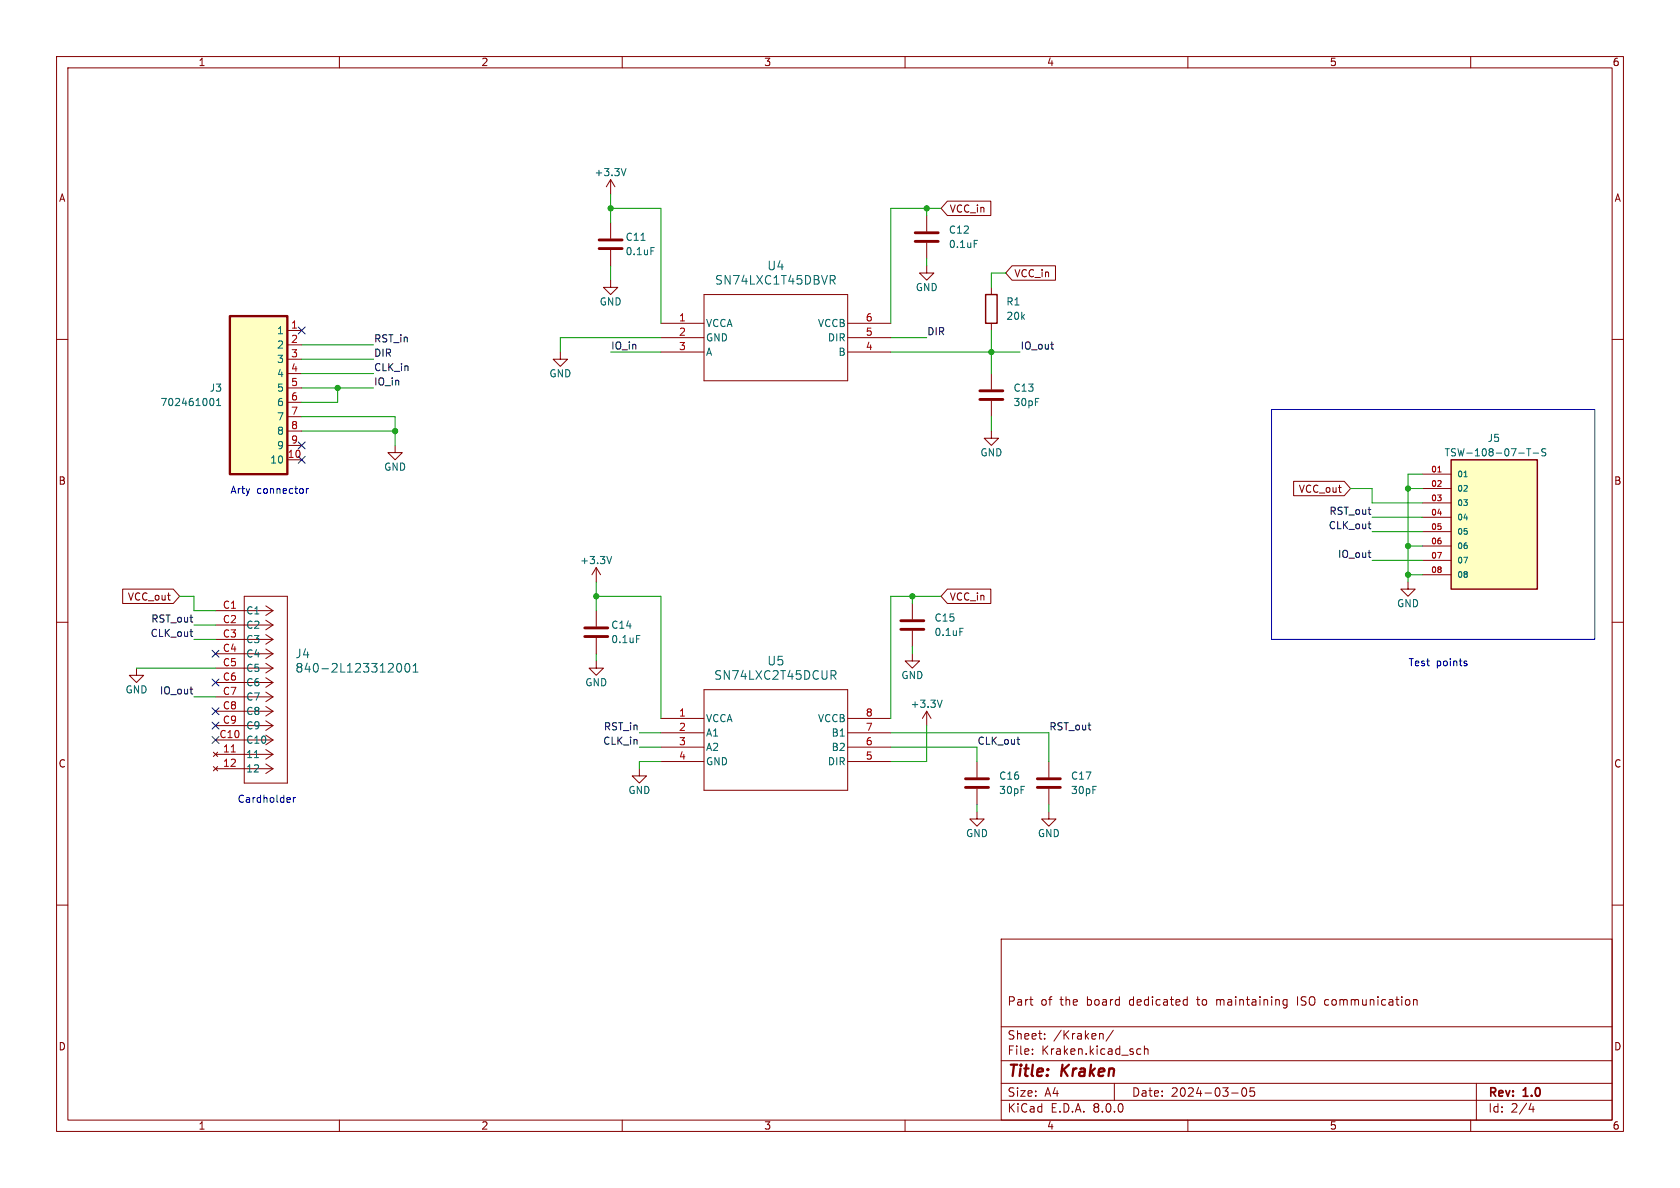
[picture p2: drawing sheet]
<svg xmlns="http://www.w3.org/2000/svg" width="297mm" height="210mm" viewBox="0 0 297 210" stroke-linecap="round" stroke-linejoin="round" font-family="sans-serif">
<g fill="none" stroke="#840000" stroke-width=".18">
<path d="M10 10h277v190h-277zM12 12h273v186h-273zM60 10v2M110 10v2M160 10v2M210 10v2M260 10v2M163.8 38.1v2.8M10 60h2M116.8 57.2h7.7M116.8 59.7h7.7M124.5 52.1h25.4v15.2h-25.4z"/>
<path d="M149.9 57.2h7.6M149.9 59.7h7.6M163.8 47v1.3h1.3l-1.3 1.2-1.2-1.2h1.2M163.8 42.9v2.8M175.3 50.8v1.3M175.3 57.2v1.2M285 60h2M116.8 62.2h7.7M149.9 62.2h7.6M10 110h2M38.1 118.1h10.2M38.1 115.6h10.2"/>
<path d="M38.1 113h10.2M38.1 110.5h10.2M38.1 108h10.2M43.2 105.4h7.6v33h-7.6zM47 119.8l1.3 .9M47 117.3l1.3 .8M47 114.7l1.3 .9M47 112.2l1.3 .8M47 109.6l1.3 .9M47 107.1l1.3 .9M48.3 118.1l-1.3 .9M48.3 115.6l-1.3 .8"/>
<path d="M48.3 113l-1.3 .9M48.3 110.5l-1.3 .8M48.3 108l-1.3 .8M105.4 116.8v1.3h1.3l-1.3 1.3-1.3-1.3h1.3M105.4 100.3l-.8 1.3M105.4 100.3v2.6M105.4 108v2.7M105.4 112.8v2.8M105.4 100.3l.8 1.3M161.3 115.6v1.2h1.3l-1.3 1.3-1.3-1.3h1.3M161.3 106.7v2.8M161.3 111.5v2.8"/>
<path d="M285 110h2M37.7 133l.8 .7M37.7 135.5l.8 .8M38.1 135.9h10.2M38.1 133.4h10.2M38.1 130.8h10.2M38.1 128.3h10.2M38.1 125.7h10.2M38.1 123.2h10.2M38.1 120.7h10.2M38.5 133l-.8 .7M38.5 135.5l-.8 .8"/>
<path d="M47 135l1.3 .9M47 132.5l1.3 .9M47 130l1.3 .8M47 127.4l1.3 .9M47 124.9l1.3 .8M47 122.3l1.3 .9M48.3 135.9l-1.3 .8M48.3 133.4l-1.3 .8M48.3 130.8l-1.3 .9M48.3 128.3l-1.3 .8M48.3 125.7l-1.3 .9M48.3 123.2l-1.3 .8"/>
<path d="M48.3 120.7l-1.3 .8M116.8 127h7.7M116.8 129.5h7.7M116.8 132.1h7.7M116.8 134.6h7.7M124.5 121.9h25.4v17.8h-25.4zM149.9 127h7.6M149.9 129.5h7.6M149.9 132.1h7.6M149.9 134.6h7.6M163.8 125.7l-.7 1.3M163.8 125.7v2.6"/>
<path d="M163.8 125.7l.8 1.3M172.7 134.6v2.8M172.7 139.4v2.8M185.4 134.6v2.8M185.4 139.4v2.8M10 160h2M172.7 143.5v1.3h1.3l-1.3 1.3-1.3-1.3h1.3M185.4 143.5v1.3h1.3l-1.3 1.3-1.3-1.3h1.3M285 160h2M177 166h108v32h-108zM182 176.7h.6M182.5 177.7h.1"/>
<path d="M209.5 176.7l.4 .1M209.9 177.6l-.4 .1M209.9 176.2v1.5M226.8 177.4l.3 .3 .4-.1M227.5 176.8l-.4-.1-.3 .3M227.5 176.7v1.2l-.3 .3-.3-.1M229.4 176.2v1.5M249.9 176.8l.2-.1 .4 .1v.9M249.9 176.7v1M60 198v2M110 198v2M160 198v2"/>
<path d="M177 194.5h108M177 191.5h108M177 187.5h108M177 181.5h108M182.5 186.3v.1M182.5 185.5v.1M184.7 183.6v.1M184.7 182.8v.1M194.6 182.7l.4 .1v.1v.8M196.8 182.1l-1.3 2M197 191.5v3M201.1 186.3h.6"/>
<path d="M201.1 185.5h.6M202.3 185.5l.2-.1 .4 .1 .1 .9M202.3 184.9v1.5M210 198v2M217.7 193.2h1.2M219.7 192.4l.2-.1a.81 .81 0 0 1 .6 .6 .81 .81 0 0 1-.3 .8l-.2 .1a.81 .81 0 0 1-.3-1.4zM221.7 192.3h-.7v.7l.2-.1h.5l.1 .3-.1 .5-.2 .1-.5-.1M260 198v2M261 191.5v6.5M270.7 195l-.4 1.1h.9M271 195.6v1"/>
</g>
<g fill="none" stroke="#006464" stroke-width=".18">
<path d="M146.8 48.7h.6l.2 .3-.1 .4-.7 .1M147.1 49.5l.5 .7M172.2 42.5h.6M108.1 98.4l-.4 1.2M70.3 117.4l.2-.1a.83 .83 0 0 1 .6 .6 .83 .83 0 0 1-.3 .8l-.2 .1a.82 .82 0 0 1-.3-1.4zM71.8 117.4l.1-.1a.83 .83 0 0 1 .6 .6 .83 .83 0 0 1-.3 .8l-.1 .1a.83 .83 0 0 1-.6-.6 .83 .83 0 0 1 .3-.8zM73 118.8h.9M73 117.7l.5-.4v1.5M112.5 112.3h.6M146.9 118.6h.6l.3 .2-.2 .5-.7 .1M147.3 119.4l.5 .7M169.7 111.1h.6"/>
<path d="M45 133.9h.7M166.6 123.8l-.5 1.2"/>
</g>
<path d="M40.9 132.9h.7" fill="none" stroke="#a90000" stroke-width=".18"/>
<path d="M161.8 42.7h4.1M161.8 41.1h4.1M103.4 112.5h4M103.4 111h4M159.3 111.3h4M159.3 109.7h4M170.7 139.2h4.1M170.7 137.7h4.1M183.4 139.2h4.1M183.4 137.7h4.1" fill="none" stroke="#840000" stroke-width=".51"/>
<path d="M174.2 52.1h2.1v5.1h-2.1z" fill="none" stroke="#840000" stroke-width=".25"/>
<path d="M40.6 55.9h10.2v27.9h-10.2z" fill="#ffffc2"/>
<path d="M40.6 55.9h10.2v27.9h-10.2z" fill="none" stroke="#840000" stroke-width=".41"/>
<g fill="none" stroke="#840000" stroke-width=".18">
<path d="M107.9 31.8v2.5M107.9 39.4v2.8M107.9 31.8l-.7 1.2M107.9 31.8l.8 1.2M50.8 58.4h2.5M107.9 44.2v2.8M50.8 61h2.5M50.8 63.5h2.5M50.8 66h2.5M50.8 68.6h2.5M50.8 71.1h2.5M50.8 73.7h2.5"/>
<path d="M50.8 76.2h2.5M50.8 78.7h2.5M69.8 78.7v1.3h1.3l-1.3 1.3-1.2-1.3h1.2M175.3 76.2v1.3h1.2l-1.2 1.2-1.3-1.2h1.3M175.3 66v2.8M175.3 70.9v2.8M50.8 81.3h2.5M24.1 118.1v1.3h1.3l-1.3 1.3-1.2-1.3h1.2"/>
</g>
<path d="M110.7 29.8l-.5 1.3M113.3 42.5h.7M115.1 43.8h.6M37.4 70.4a.68 .68 0 0 1 .4 .7 .68 .68 0 0 1-.4 .6M38.3 71.7h.7M38.3 70.8l.4-.4v1.3" fill="none" stroke="#006464" stroke-width=".18"/>
<path d="M105.9 43.9h4.1M105.9 42.4h4.1M173.2 70.6h4.1M173.2 69.1h4.1" fill="none" stroke="#840000" stroke-width=".51"/>
<path d="M256.5 81.3h15.3v22.8h-15.3z" fill="#ffffc2"/>
<path d="M256.5 81.3h15.3v22.8h-15.3z" fill="none" stroke="#840000" stroke-width=".25"/>
<g fill="none" stroke="#840000" stroke-width=".18">
<path d="M167.5 35.6h7.7v2.5h-7.7l-1.1-1.3zM107.9 49.5v1.3h1.3l-1.3 1.3-1.2-1.3h1.2M178.9 47h7.7v2.5h-7.7l-1.1-1.2zM99.1 62.2v1.3h1.2l-1.2 1.3-1.3-1.3h1.3M228.7 85.1h8.9l1.2 1.3-1.2 1.2h-8.9zM251.5 83.8h5M251.5 86.4h5M251.5 88.9h5M251.5 91.4h5M251.5 94h5M251.5 96.5h5M251.5 99.1h5"/>
<path d="M21.7 104.1h8.9l1.1 1.3-1.1 1.3h-8.9zM167.5 104.1h7.7v2.6h-7.7l-1.1-1.3zM248.9 102.9v1.2h1.3l-1.3 1.3-1.3-1.3h1.3M251.5 101.6h5M113 135.9v1.3h1.3l-1.3 1.2-1.2-1.2h1.2"/>
</g>
<path d="M269.9 79.3h.7M270.3 79.3v1.3M273.3 79.4l-.5-.1-.2 .3 .1 .3 .5 .2v.4l-.2 .1-.4-.1M258.8 84.3h.6M268.5 80.1h1M271 80.1h1" fill="none" stroke="#006464" stroke-width=".18"/>
<path d="M254.2 83.4h.6" fill="none" stroke="#a90000" stroke-width=".18"/>
<path d="M185.8 60.9h.4M186.1 61.7h.1M241.9 97.7h.4M241.9 92.6h.4M242.2 98.5h.1M242.2 93.5h.1M33.6 111.7h.5M33.9 112.5h.2M33.6 121.8h.5M33.9 122.7h.2M179.8 130.7h.5M180.1 131.6h.2" fill="none" stroke="#0f0f0f" stroke-width=".18"/>
<path d="M224.8 72.4h57.1v40.6h-57.1zM54.2 86.4v.8M54.5 86.4l-.3 .2M259 117.3h.3l.1 .2-.2 .2h-.3M259 116.8l.3 .1M51.3 141v.3l-.6 .1M51.9 141v.8M52.2 141l-.3 .2" fill="none" stroke="#0000c2" stroke-width=".18"/>
<g fill="none" stroke="#009600" stroke-width=".18">
<path d="M107.9 36.8h8.9v20.4M107.9 34.3v5.1M163.8 36.8v1.3M166.4 36.8h-8.9v20.4M107.9 47v2.5M116.8 59.7h-17.7v2.5M157.5 59.7h6.3M163.8 45.7v1.3M175.3 58.4v7.6M177.8 48.3h-2.5v2.5M53.3 68.6h12.7M53.3 73.7h16.5v5"/>
<path d="M53.3 76.2h16.5M53.3 61h12.7M53.3 63.5h12.7M53.3 66h12.7M59.7 68.6v2.5h-6.4M107.9 62.2h8.9M157.5 62.2h22.8M175.3 73.7v2.5M238.8 86.4h3.8v2.5h8.9M242.6 99.1h8.9M242.6 94h8.9M242.6 91.4h8.9"/>
<path d="M248.9 96.5h2.6M248.9 86.4h2.6M251.5 83.8h-2.6v19.1M24.1 118.1h14M31.7 105.4h2.6v2.6h3.8M34.3 113h3.8M34.3 110.5h3.8M105.4 105.4h11.4v21.6M105.4 102.9v5.1M105.4 115.6v1.2M161.3 105.4v1.3M161.3 114.3v1.3"/>
<path d="M166.4 105.4h-8.9v21.6M248.9 101.6h2.6M34.3 123.2h3.8M113 129.5h3.8M113 132.1h3.8M116.8 134.6h-3.8v1.3M157.5 132.1h15.2v2.5M157.5 129.5h27.9v5.1M163.8 128.3v6.3h-6.3M172.7 142.2v1.3M185.4 142.2v1.3"/>
</g>
<g fill="none" stroke="#000084" stroke-width=".18">
<path d="M52.7 57.8l1.2 1.2M53.9 57.8l-1.2 1.2M52.7 78.1l1.2 1.2M53.9 78.1l-1.2 1.2M52.7 80.7l1.2 1.2M53.9 80.7l-1.2 1.2M37.5 115l1.2 1.2M38.7 115l-1.2 1.2M37.5 130.2l1.2 1.2M37.5 125.1l1.2 1.2M37.5 120l1.2 1.3M37.5 127.7l1.2 1.2"/>
<path d="M38.7 130.2l-1.2 1.2M38.7 125.1l-1.2 1.2M38.7 120l-1.2 1.3M38.7 127.7l-1.2 1.2"/>
</g>
<g fill="#009600" stroke="#009600" stroke-width=".18">
<circle cx="105.4" cy="105.4" r=".46"/>
<circle cx="163.8" cy="36.8" r=".46"/>
<circle cx="161.3" cy="105.4" r=".46"/>
<circle cx="175.3" cy="62.2" r=".46"/>
<circle cx="59.7" cy="68.6" r=".46"/>
<circle cx="69.8" cy="76.2" r=".46"/>
<circle cx="107.9" cy="36.8" r=".46"/>
<circle cx="248.9" cy="96.5" r=".46"/>
<circle cx="248.9" cy="86.4" r=".46"/>
<circle cx="248.9" cy="101.6" r=".46"/>
</g>
<g font-size="2.8" fill="#840000">
<text x="178" y="190.9">Title:</text>
<text x="187.7" y="190.9">Kraken</text>
</g>
<g font-size="2.1" fill="#006464">
<text x="135.6" y="48">U4</text>
<text x="126.3" y="50.5">SN74LXC1T45DBVR</text>
<text x="52.1" y="116.6">J4</text>
<text x="52.1" y="119.1">840-2L123312001</text>
<text x="135.6" y="117.8">U5</text>
<text x="126.2" y="120.4">SN74LXC2T45DCUR</text>
</g>
<g font-size="2.1" fill="#840000">
<text x="178" y="178">Part</text>
<text x="183.9" y="178">of</text>
<text x="187.5" y="178">the</text>
<text x="192.3" y="178">board</text>
<text x="199.9" y="178">dedicated</text>
<text x="212.1" y="178">to</text>
<text x="215.6" y="178">maintaining</text>
<text x="230" y="178">ISO communication</text>
<text x="178" y="184">Sheet:</text>
<text x="186.2" y="184">/Kraken/</text>
<text x="178" y="186.7">File:</text>
<text x="184.1" y="186.7">Kraken.kicad_sch</text>
<text x="178" y="196.9">KiCad</text>
<text x="178" y="194.1">Size:</text>
<text x="184.7" y="194.1">A4</text>
<text x="185.7" y="196.9">E.D.A.</text>
<text x="193.3" y="196.9">8.0.0</text>
<text x="200" y="194.1">Date:</text>
<text x="207" y="194.1">2024-03-05</text>
<text x="263" y="194.3">Rev:</text>
<text x="263" y="196.9">Id:</text>
<text x="267.1" y="196.9">2/4</text>
<text x="269.4" y="194.3">1.0</text>
</g>
<g font-size="1.8" fill="#840000">
<text x="35" y="11.9">1</text>
<text x="85" y="11.9">2</text>
<text x="135" y="11.9">3</text>
<text x="185" y="11.9">4</text>
<text x="235" y="11.9">5</text>
<text x="285" y="11.9">6</text>
<text x="10.3" y="35.9">A</text>
<text x="285.3" y="35.9">A</text>
<text x="167.8" y="37.8">VCC_in</text>
<text x="179.2" y="49.2">VCC_in</text>
<text x="10.3" y="85.9">B</text>
<text x="229.5" y="87.3">VCC_out</text>
<text x="285.3" y="85.9">B</text>
<text x="22.5" y="106.4">VCC_out</text>
<text x="167.8" y="106.4">VCC_in</text>
<text x="10.3" y="135.9">C</text>
<text x="285.3" y="135.9">C</text>
<text x="10.3" y="185.9">D</text>
<text x="285.3" y="185.9">D</text>
<text x="35" y="199.9">1</text>
<text x="85" y="199.9">2</text>
<text x="135" y="199.9">3</text>
<text x="185" y="199.9">4</text>
<text x="235" y="199.9">5</text>
<text x="285" y="199.9">6</text>
</g>
<g font-size="1.8" fill="#006464">
<text x="105" y="31.3">+3.3V</text>
<text x="167.6" y="41.5">C12</text>
<text x="110.5" y="42.8">C11</text>
<text x="110.5" y="45.3">0.1uF</text>
<text x="167.6" y="44">0.1uF</text>
<text x="161.8" y="51.7">GND</text>
<text x="48.9" y="59.3">1</text>
<text x="105.9" y="54.2">GND</text>
<text x="124.7" y="58">VCCA</text>
<text x="144.5" y="58">VCCB</text>
<text x="177.8" y="54.2">R1</text>
<text x="177.8" y="56.7">20k</text>
<text x="48.9" y="61.8">2</text>
<text x="48.9" y="64.4">3</text>
<text x="124.7" y="63.1">A</text>
<text x="124.7" y="60.6">GND</text>
<text x="146.3" y="60.6">DIR</text>
<text x="148.1" y="63.1">B</text>
<text x="28.3" y="72">702461001</text>
<text x="37" y="69.4">J3</text>
<text x="48.9" y="66.9">4</text>
<text x="48.9" y="69.4">5</text>
<text x="48.9" y="72">6</text>
<text x="97" y="66.9">GND</text>
<text x="179.1" y="69.4">C13</text>
<text x="179.1" y="72">30pF</text>
<text x="48.9" y="74.5">7</text>
<text x="48.9" y="77.1">8</text>
<text x="47.7" y="82.1">10</text>
<text x="48.9" y="79.6">9</text>
<text x="67.8" y="83.4">GND</text>
<text x="173.2" y="80.9">GND</text>
<text x="255.3" y="80.9">TSW-108-07-T-S</text>
<text x="262.9" y="78.3">J5</text>
<text x="102.5" y="99.9">+3.3V</text>
<text x="246.9" y="107.5">GND</text>
<text x="43.4" y="108.8">C1</text>
<text x="43.4" y="111.4">C2</text>
<text x="43.4" y="113.9">C3</text>
<text x="108" y="111.4">C14</text>
<text x="108" y="113.9">0.1uF</text>
<text x="165.1" y="110.1">C15</text>
<text x="165.1" y="112.6">0.1uF</text>
<text x="43.4" y="116.4">C4</text>
<text x="43.4" y="119">C5</text>
<text x="22.1" y="122.8">GND</text>
<text x="43.4" y="121.5">C6</text>
<text x="43.4" y="124.1">C7</text>
<text x="103.4" y="121.5">GND</text>
<text x="159.3" y="120.2">GND</text>
<text x="160.9" y="125.3">+3.3V</text>
<text x="43.4" y="131.7">C10</text>
<text x="43.4" y="126.6">C8</text>
<text x="43.4" y="129.1">C9</text>
<text x="124.7" y="127.9">VCCA</text>
<text x="124.7" y="130.4">A1</text>
<text x="144.5" y="127.9">VCCB</text>
<text x="146.9" y="130.4">B1</text>
<text x="43.4" y="134.2">11</text>
<text x="43.4" y="136.8">12</text>
<text x="124.7" y="132.9">A2</text>
<text x="124.7" y="135.5">GND</text>
<text x="146.3" y="135.5">DIR</text>
<text x="146.9" y="132.9">B2</text>
<text x="111" y="140.6">GND</text>
<text x="176.5" y="138">C16</text>
<text x="176.5" y="140.6">30pF</text>
<text x="189.2" y="138">C17</text>
<text x="189.2" y="140.6">30pF</text>
<text x="170.7" y="148.2">GND</text>
<text x="183.4" y="148.2">GND</text>
</g>
<g font-size="1.8" fill="#a90000">
<text x="51.4" y="58.2">1</text>
<text x="119.9" y="56.9">1</text>
<text x="119.9" y="59.4">2</text>
<text x="153" y="59.4">5</text>
<text x="153" y="56.9">6</text>
<text x="51.4" y="60.7">2</text>
<text x="51.4" y="63.2">3</text>
<text x="51.4" y="65.8">4</text>
<text x="119.9" y="62">3</text>
<text x="153" y="62">4</text>
<text x="51.4" y="68.3">5</text>
<text x="51.4" y="70.9">6</text>
<text x="51.4" y="73.4">7</text>
<text x="51.4" y="75.9">8</text>
<text x="50.8" y="81">10</text>
<text x="51.4" y="78.5">9</text>
<text x="39.3" y="107.7">C1</text>
<text x="39.3" y="110.2">C2</text>
<text x="39.3" y="112.8">C3</text>
<text x="39.3" y="115.3">C4</text>
<text x="39.3" y="117.9">C5</text>
<text x="39.3" y="120.4">C6</text>
<text x="39.3" y="122.9">C7</text>
<text x="39.3" y="125.5">C8</text>
<text x="38.7" y="130.6">C10</text>
<text x="39.3" y="128">C9</text>
<text x="119.9" y="126.7">1</text>
<text x="119.9" y="129.3">2</text>
<text x="119.9" y="131.8">3</text>
<text x="153" y="131.8">6</text>
<text x="153" y="129.3">7</text>
<text x="153" y="126.7">8</text>
<text x="39.3" y="133.1">11</text>
<text x="39.3" y="135.6">12</text>
<text x="119.9" y="134.4">4</text>
<text x="153" y="134.4">5</text>
</g>
<g font-size="1.8" fill="#0f0f0f">
<text x="163.8" y="59.3">DIR</text>
<text x="66" y="63.2">DIR</text>
<text x="66" y="60.6">RST_in</text>
<text x="66" y="65.7">CLK_in</text>
<text x="107.9" y="61.9">IO_in</text>
<text x="180.3" y="61.9">IO_out</text>
<text x="66" y="68.2">IO_in</text>
<text x="234.8" y="93.6">CLK_out</text>
<text x="234.9" y="91.1">RST_out</text>
<text x="236.4" y="98.7">IO_out</text>
<text x="26.5" y="112.7">CLK_out</text>
<text x="26.6" y="110.1">RST_out</text>
<text x="28.2" y="122.8">IO_out</text>
<text x="106.5" y="131.7">CLK_in</text>
<text x="106.7" y="129.2">RST_in</text>
<text x="172.7" y="131.7">CLK_out</text>
<text x="185.4" y="129.2">RST_out</text>
</g>
<g font-size="1.8" fill="#0000c2">
<text x="40.6" y="87.4">Arty</text>
<text x="45.4" y="87.4">connector</text>
<text x="248.9" y="117.9">Test</text>
<text x="253.9" y="117.9">points</text>
<text x="41.9" y="142">Cardholder</text>
</g>
<g font-size="1.4" fill="#a90000">
<text x="252.9" y="83.6">01</text>
<text x="252.9" y="86.1">02</text>
<text x="252.9" y="88.6">03</text>
<text x="252.9" y="91.2">04</text>
<text x="252.9" y="93.7">05</text>
<text x="252.9" y="96.3">06</text>
<text x="252.9" y="98.8">07</text>
<text x="252.9" y="101.3">08</text>
</g>
<g font-size="1.4" fill="#006464">
<text x="257.6" y="84.6">01</text>
<text x="257.6" y="87.1">02</text>
<text x="257.6" y="89.6">03</text>
<text x="257.6" y="92.2">04</text>
<text x="257.6" y="94.7">05</text>
<text x="257.6" y="97.3">06</text>
<text x="257.6" y="99.8">07</text>
<text x="257.6" y="102.3">08</text>
</g>
</svg>
